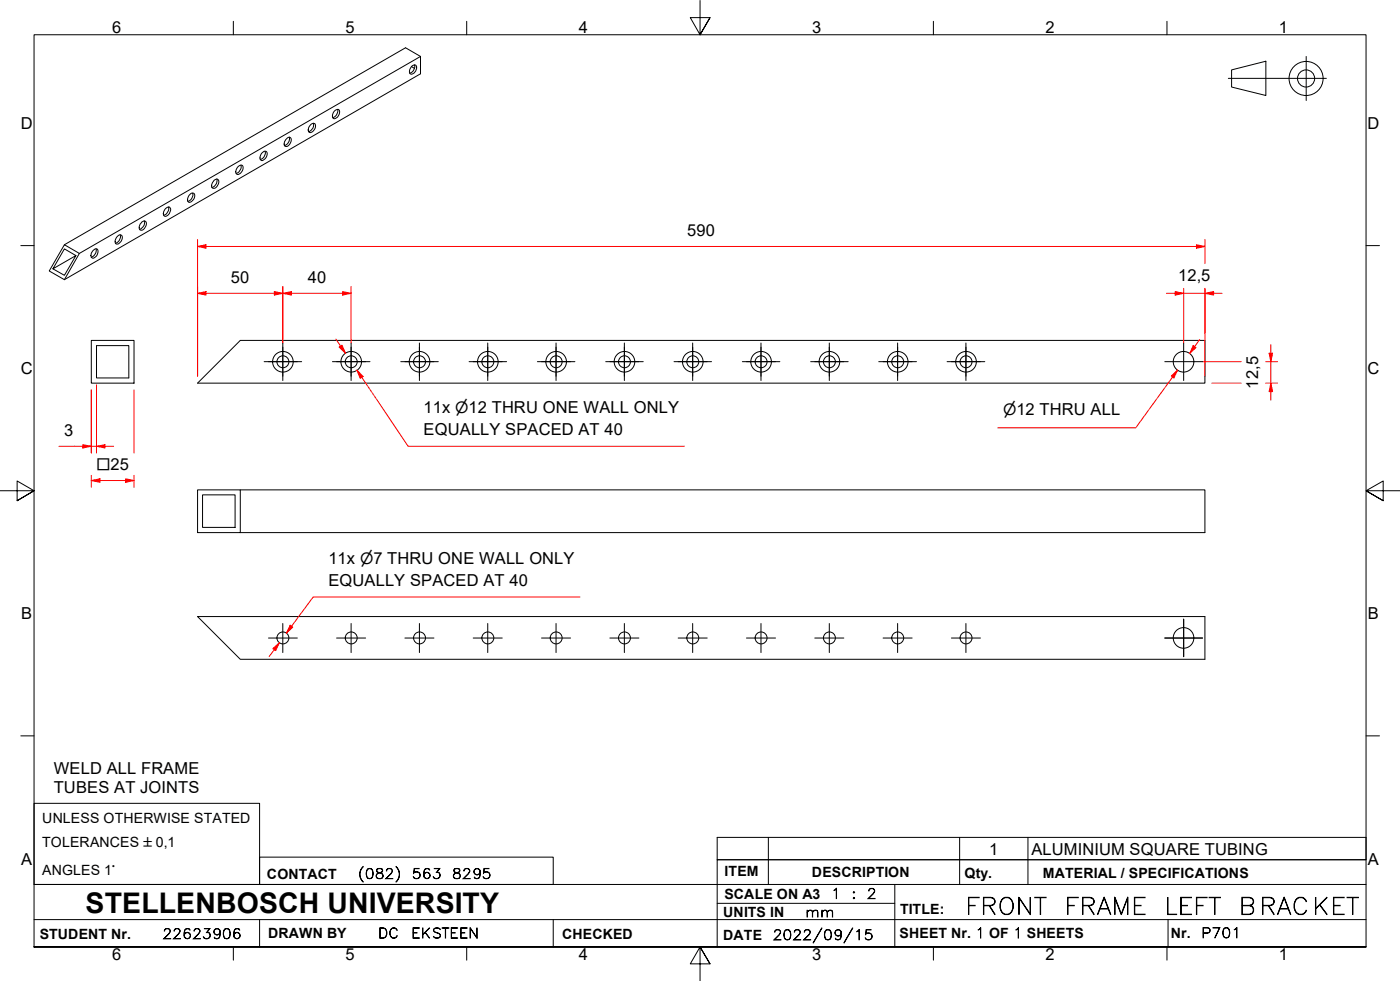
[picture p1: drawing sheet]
<svg xmlns="http://www.w3.org/2000/svg" width="410mm" height="287mm" viewBox="0 0 410 287" stroke-linecap="round" stroke-linejoin="round" font-family="sans-serif">
<!-- layer: Visible Edges(ISO) -->
<g fill="none" stroke="#000" stroke-width=".29">
<path d="M120.5 19.5a.85 .85 0 0 1 1.2-.4 .85 .85 0 0 1 .2 1.3 1.44 1.44 0 0 1-1.8 1.2l-.1-1.1zM120.5 19.5l.8 .5M121.3 19a2 2 0 0 1-1.3 2.4M123.1 16.5l-99.9 57.7M91 36.5a.8 .8 0 0 1 1.1-.3 .8 .8 0 0 1 .2 1.2 1.4 1.4 0 0 1-1.9 1.2v-1.2zM91.8 36.1a1.92 1.92 0 0 1-1.4 2.4M97.8 32.7l.2-.3a.79 .79 0 0 1 1.2-.3 .79 .79 0 0 1 .2 1.1 1.67 1.67 0 0 1-1.8 1.5l-.3-1zM98.8 32a2 2 0 0 1-1.4 2.4M55.9 56.7a.77 .77 0 0 1 1 0 .77 .77 0 0 1 .1 1 1.62 1.62 0 0 1-1.8 1.4 1.76 1.76 0 0 1 .7-2.4zM56.4 56.5a2 2 0 0 1-1.4 2.4M62.7 52.8a.8 .8 0 0 1 1.1-.3 .8 .8 0 0 1 .2 1.2 1.41 1.41 0 0 1-1.9 1.2l-.1-.8zM63.5 52.4a2.14 2.14 0 0 1-1.5 2.5"/>
<path d="M69.8 48.7a.81 .81 0 0 1 1.2-.3 .81 .81 0 0 1 .1 1.2 1.4 1.4 0 0 1-1.9 1.2v-1.1zM70.5 48.3a2.15 2.15 0 0 1-1.3 2.5M76.6 44.9a.84 .84 0 0 1 .9-.6 .84 .84 0 0 1 .7 .9 2.01 2.01 0 0 1-1.6 1.8 1.39 1.39 0 0 1 0-2.1zM77.6 44.3a2 2 0 0 1-1.4 2.4M83.9 40.6a.76 .76 0 0 1 1.1-.3 .76 .76 0 0 1 .2 1.1 1.41 1.41 0 0 1-1.9 1.3v-1.2zM84.7 40.1a2.14 2.14 0 0 1-1.5 2.5M18.9 71.6l4.3 2.6-4.3 7.7-4.5-2.6zM18.9 71.6l99.8-57.6 4.4 2.5v5.1l-104.2 60.3M22.2 74.8l-3.3-2-3.4 5.9 3.4 1.9 3.3-5.8-6.7 3.9M27.1 73.5l.3-.3a.77 .77 0 0 1 1.1-.3 .77 .77 0 0 1 .1 1.2 1.53 1.53 0 0 1-1.7 1.4l-.3-.7zM28.1 72.8a2.15 2.15 0 0 1-1.4 2.5M34.4 69.2a.79 .79 0 0 1 1.1-.4 .79 .79 0 0 1 .3 1.2 1.45 1.45 0 0 1-2 1.3l-.1-.9z"/>
<path d="M35.2 68.7a2.03 2.03 0 0 1-1.4 2.5M41.5 65a.8 .8 0 0 1 1.1-.2 .8 .8 0 0 1 .2 1.1 1.33 1.33 0 0 1-1.9 1.2l-.1-.8zM42.2 64.7a1.92 1.92 0 0 1-1.4 2.4M48.3 61.2a.84 .84 0 0 1 1-.6 .84 .84 0 0 1 .7 .9 1.83 1.83 0 0 1-1.9 1.8l-.3-.7zM49.3 60.6a2.15 2.15 0 0 1-1.4 2.4M26.7 99.6h12.5v12.6h-12.5zM28.3 101.2h9.4v9.4h-9.4zM57.8 112.2l12.6-12.6h282.4v12.6zM57.8 143.4h12.6v12.5h-12.6zM59.3 144.9h9.5v9.5h-9.5zM70.4 143.4h282.4v12.5h-282.4M57.8 180.5h295v12.5h-282.4z"/>
<circle cx="82.8" cy="105.9" r="1.75"/>
<circle cx="82.8" cy="105.9" r="3"/>
<circle cx="102.8" cy="105.9" r="1.75"/>
<circle cx="102.8" cy="105.9" r="3"/>
<circle cx="122.8" cy="105.9" r="1.75"/>
<circle cx="122.8" cy="105.9" r="3"/>
<circle cx="142.8" cy="105.9" r="1.75"/>
<circle cx="142.8" cy="105.9" r="3"/>
<circle cx="162.8" cy="105.9" r="1.75"/>
<circle cx="162.8" cy="105.9" r="3"/>
<circle cx="182.8" cy="105.9" r="1.75"/>
<circle cx="182.8" cy="105.9" r="3"/>
<circle cx="202.9" cy="105.9" r="1.75"/>
<circle cx="202.9" cy="105.9" r="3"/>
<circle cx="222.9" cy="105.9" r="1.75"/>
<circle cx="222.9" cy="105.9" r="3"/>
<circle cx="242.9" cy="105.9" r="1.75"/>
<circle cx="242.9" cy="105.9" r="3"/>
<circle cx="262.9" cy="105.9" r="1.75"/>
<circle cx="262.9" cy="105.9" r="3"/>
<circle cx="282.9" cy="105.9" r="1.75"/>
<circle cx="282.9" cy="105.9" r="3"/>
<circle cx="346.6" cy="105.9" r="3"/>
<circle cx="82.8" cy="186.7" r="1.75"/>
<circle cx="102.8" cy="186.7" r="1.75"/>
<circle cx="122.8" cy="186.7" r="1.75"/>
<circle cx="142.8" cy="186.7" r="1.75"/>
<circle cx="162.8" cy="186.7" r="1.75"/>
<circle cx="182.8" cy="186.7" r="1.75"/>
<circle cx="202.9" cy="186.7" r="1.75"/>
<circle cx="222.9" cy="186.7" r="1.75"/>
<circle cx="242.9" cy="186.7" r="1.75"/>
<circle cx="262.9" cy="186.7" r="1.75"/>
<circle cx="282.9" cy="186.7" r="1.75"/>
<circle cx="346.6" cy="186.7" r="3"/>
</g>
<!-- layer: Symbols(ISO) -->
<path d="M210 245.1h190v6.6h-190zM225 245.1v6.6M281 245.1v6.6M301 245.1v6.6" fill="none" stroke="#000" stroke-width=".29"/>
<!-- layer: Border_0 -->
<g fill="none" stroke="#000" stroke-width=".29">
<path d="M68.3 6.2v4M136.7 6.2v4M205 .1v10.1l-2.9-5h5.8l-2.9 5 2.9-5M273.3 6.2v4M341.7 6.2v4M6.1 71.9h3.9M400 71.9h3.9M0 143.7h10l-5-2.9v5.8l5-2.9-5 2.9M410 143.7h-10l5-2.9v5.8l-5-2.9 5 2.9M6.1 215.4h3.9M400 215.4h3.9M10 277.2v-267h390v267h-390h390"/>
<path d="M68.3 277.2v3.9M136.7 277.2v3.9M273.3 277.2v3.9M341.7 277.2v3.9M207.9 282.1l-2.9-4.9 2.9 4.9h-5.8l2.9-4.9v10"/>
</g>
<!-- layer: Sketch Geometry(ISO) -->
<g fill="none" stroke="#000" stroke-width=".29">
<path d="M382.5 16.5v12.9M359.7 22.9h28.7M360.6 20.5l10-2.6v10.1l-10-2.5zM10 235.2h66v23.7h-66zM10 258.9h390M76 250.9h86v8h-86zM225 251.7v7.2M262 258.9v18.3M281 251.7v7.2M301 251.7v7.2M400 251.7h-190v25.5M10 277.2h390"/>
<path d="M10 269.2h390M76 269.2v8M162 269.2v8M210 264.4h52M342 269.2v8"/>
<circle cx="382.4" cy="23" r="5"/>
<circle cx="382.4" cy="23" r="2.51"/>
</g>
<!-- layer: Dimensions(ISO) -->
<path d="M57.8 85.9h2.5" fill="none" stroke="#f00" stroke-width=".29"/>
<path d="M57.8 85.9l2.5-.5v1z" fill-rule="evenodd" fill="#f00"/>
<path d="M57.8 85.9l2.5-.5v1zM80.3 85.9h2.5" fill="none" stroke="#f00" stroke-width=".29"/>
<path d="M80.3 85.4l2.5 .5-2.5 .5z" fill-rule="evenodd" fill="#f00"/>
<path d="M57.8 83.9v26.2M60.3 85.9h20M80.3 85.4l2.5 .5-2.5 .5zM82.8 83.9v16.5M100.3 85.9h2.5" fill="none" stroke="#f00" stroke-width=".29"/>
<path d="M100.3 85.4l2.5 .5-2.5 .5z" fill-rule="evenodd" fill="#f00"/>
<path d="M82.8 85.9h2.5M100.3 85.4l2.5 .5-2.5 .5z" fill="none" stroke="#f00" stroke-width=".29"/>
<path d="M82.8 85.9l2.5-.5v1z" fill-rule="evenodd" fill="#f00"/>
<path d="M57.8 72.2h2.5M82.8 85.9l2.5-.5v1zM82.8 83.9v16.5M85.3 85.9h15M102.8 83.9v16.5" fill="none" stroke="#f00" stroke-width=".29"/>
<path d="M57.8 72.2l2.5-.6v1.1z" fill-rule="evenodd" fill="#f00"/>
<path d="M57.8 72.2l2.5-.6v1.1zM350.3 72.2h2.5" fill="none" stroke="#f00" stroke-width=".29"/>
<path d="M350.3 71.6l2.5 .6-2.5 .5z" fill-rule="evenodd" fill="#f00"/>
<path d="M57.8 70.1v40M60.3 72.2h290M350.3 71.6l2.5 .6-2.5 .5zM352.8 70.1v7.1M352.8 84.4v25.7M352.8 85.9h2.5" fill="none" stroke="#f00" stroke-width=".29"/>
<path d="M352.8 85.9l2.5-.5v1z" fill-rule="evenodd" fill="#f00"/>
<path d="M344.1 85.9h2.5M352.8 85.9l2.5-.5v1z" fill="none" stroke="#f00" stroke-width=".29"/>
<path d="M344.1 85.4l2.5 .5-2.5 .5z" fill-rule="evenodd" fill="#f00"/>
<path d="M341.6 85.9h2.5M344.1 85.4l2.5 .5-2.5 .5zM346.6 85.9h6.2M346.6 84.4v16M352.8 84.4v13.2M355.3 85.9h2.5M372.1 103.4v2.5" fill="none" stroke="#f00" stroke-width=".29"/>
<path d="M371.6 103.4h1l-.5 2.5z" fill-rule="evenodd" fill="#f00"/>
<path d="M371.6 103.4h1l-.5 2.5zM372.1 112.2v2.4" fill="none" stroke="#f00" stroke-width=".29"/>
<path d="M372.1 112.2l.5 2.4h-1z" fill-rule="evenodd" fill="#f00"/>
<path d="M352.1 105.9h11.3M354.8 112.2h8.6M370.6 112.2h3.5M370.6 105.9h3.5M372.1 112.2l.5 2.4h-1zM372.1 100.9v2.5M372.1 105.9v6.3M372.1 114.6v2.5M24.3 130.6h2.4" fill="none" stroke="#f00" stroke-width=".29"/>
<!-- layer: Center Mark(ISO) -->
<g fill="none" stroke="#000" stroke-width=".29">
<path d="M77.3 105.9h11M78.6 105.9h8.5M82.8 100.4v11M82.8 101.6v8.5M97.3 105.9h11M98.6 105.9h8.5M102.8 100.4v11M102.8 101.6v8.5M117.3 105.9h11M118.6 105.9h8.5M122.8 100.4v11M122.8 101.6v8.5"/>
<path d="M137.4 105.9h10.9M138.6 105.9h8.5M142.8 100.4v11M142.8 101.6v8.5M157.4 105.9h10.9M158.6 105.9h8.5M162.8 100.4v11M162.8 101.6v8.5M177.4 105.9h10.9M178.6 105.9h8.5M182.8 100.4v11M182.8 101.6v8.5"/>
<path d="M197.4 105.9h10.9M198.6 105.9h8.5M202.8 100.4v11M202.8 101.6v8.5M217.4 105.9h10.9M218.6 105.9h8.5M222.8 100.4v11M222.8 101.6v8.5M237.4 105.9h10.9M238.6 105.9h8.5M242.8 100.4v11M242.8 101.6v8.5"/>
<path d="M257.3 105.9h11.1M258.6 105.9h8.5M262.8 100.4v11M262.8 101.6v8.5M277.3 105.9h11.1M278.6 105.9h8.5M282.8 100.4v11M282.8 101.6v8.5M341.1 105.9h11M346.6 100.4v11M78.6 186.8h8.5M82.8 182.5v8.5"/>
<path d="M98.6 186.8h8.5M102.8 182.5v8.5M118.6 186.8h8.5M122.8 182.5v8.5M138.6 186.8h8.5M142.8 182.5v8.5M158.6 186.8h8.5M162.8 182.5v8.5M178.6 186.8h8.5M182.8 182.5v8.5M198.6 186.8h8.5M202.8 182.5v8.5"/>
<path d="M218.6 186.8h8.5M222.8 182.5v8.5M238.6 186.8h8.5M242.8 182.5v8.5M258.6 186.8h8.5M262.8 182.5v8.5M278.6 186.8h8.5M282.8 182.5v8.5M341.1 186.8h11M346.6 181.2v11"/>
</g>
<!-- layer: Dimensions(ISO) -->
<path d="M24.3 130.2l2.4 .4-2.4 .5z" fill-rule="evenodd" fill="#f00"/>
<path d="M24.3 130.2l2.4 .4-2.4 .5zM28.3 130.6h2.4" fill="none" stroke="#f00" stroke-width=".29"/>
<path d="M28.3 130.6l2.4-.4v.9z" fill-rule="evenodd" fill="#f00"/>
<path d="M26.7 114.1v18.5M28.3 112.7v19.9M17.3 130.6h7M26.7 130.6h1.6M28.3 130.6l2.4-.4v.9zM30.7 130.6h2.6M26.7 140.7h2.6" fill="none" stroke="#f00" stroke-width=".29"/>
<path d="M26.7 140.7l2.6-.5v1z" fill-rule="evenodd" fill="#f00"/>
<path d="M26.7 140.7l2.6-.5v1zM36.8 140.7h2.4" fill="none" stroke="#f00" stroke-width=".29"/>
<path d="M36.8 140.2l2.4 .5-2.4 .5z" fill-rule="evenodd" fill="#f00"/>
<path d="M26.7 114.1v18.5M39.2 114.1v18.5M104.5 108.3l1.4 2.1M26.7 139.1v3.5M39.2 139.1v3.5M29.3 140.7h7.5M36.8 140.2l2.4 .5-2.4 .5z" fill="none" stroke="#f00" stroke-width=".29"/>
<path d="M104.5 108.3l1.8 1.9-.8 .6z" fill-rule="evenodd" fill="#f00"/>
<path d="M99.8 101.4l1.4 2M104.5 108.3l1.8 1.9-.8 .6z" fill="none" stroke="#f00" stroke-width=".29"/>
<path d="M99.3 101.6l.8-.6 1.1 2.4z" fill-rule="evenodd" fill="#f00"/>
<path d="M98.4 99.3l1.4 2.1M99.3 101.6l.8-.6 1.1 2.4zM104.5 108.3l15 22.3h80.9M85.3 183.3l-1.4 2" fill="none" stroke="#f00" stroke-width=".29"/>
<path d="M85 183l.7 .6-1.8 1.7z" fill-rule="evenodd" fill="#f00"/>
<path d="M81.8 188.2l-1.5 2M85 183l.7 .6-1.8 1.7z" fill="none" stroke="#f00" stroke-width=".29"/>
<path d="M79.9 189.9l1.9-1.7-1.1 2.3z" fill-rule="evenodd" fill="#f00"/>
<path d="M344.8 108.3l-1.5 2M169.8 174.8h-78.1l-7.8 10.5M79.9 189.9l1.9-1.7-1.1 2.3zM80.3 190.2l-1.5 2" fill="none" stroke="#f00" stroke-width=".29"/>
<path d="M343 110.1l1.8-1.8-1.1 2.3z" fill-rule="evenodd" fill="#f00"/>
<path d="M343 110.1l1.8-1.8-1.1 2.3zM349.8 101.4l-1.4 2.1" fill="none" stroke="#f00" stroke-width=".29"/>
<path d="M349.4 101.2l.8 .5-1.8 1.8z" fill-rule="evenodd" fill="#f00"/>
<path d="M351.3 99.4l-1.5 2M344.8 108.3l-12.3 16.9h-40.3M349.4 101.2l.8 .5-1.8 1.8z" fill="none" stroke="#f00" stroke-width=".29"/>
<text font-size="8.3" x="25.1" y="267.2">STELLENBOSCH UNIVERSITY</text>
<g font-size="6.7">
<text x="282.6" y="267.7">FRONT</text>
<text x="311.7" y="267.7">FRAME</text>
<text x="340.9" y="267.7">LEFT</text>
<text x="362.7" y="267.7">BRACKET</text>
</g>
<g font-size="4.8">
<text x="32.8" y="9.7">6</text>
<text x="101.2" y="9.7">5</text>
<text x="169.5" y="9.7">4</text>
<text x="237.8" y="9.7">3</text>
<text x="306.1" y="9.7">2</text>
<text x="374.5" y="9.7">1</text>
<text x="6.1" y="37.8">D</text>
<text x="400.4" y="37.8">D</text>
<text x="201.2" y="69.1">590</text>
<text x="67.6" y="82.8">50</text>
<text x="90.1" y="82.8">40</text>
<text x="344.9" y="82.2">12,5</text>
<text x="6.1" y="109.6">C</text>
<text x="368.4" y="113.7" transform="rotate(-90 368.4 113.7)">12,5</text>
<text x="400.4" y="109.6">C</text>
<text x="124" y="121">11x ⌀12 THRU ONE WALL ONLY</text>
<text x="18.8" y="127.6">3</text>
<text x="124" y="127.3">EQUALLY SPACED AT 40</text>
<text x="96.1" y="165.1">11x ⌀7 THRU ONE WALL ONLY</text>
<text x="96.1" y="171.5">EQUALLY SPACED AT 40</text>
<text x="6.2" y="181.3">B</text>
<text x="400.5" y="181.3">B</text>
<text x="15.7" y="226.7">WELD ALL FRAME</text>
<text x="15.7" y="232.2">TUBES AT JOINTS</text>
<text x="289.6" y="250.1">1</text>
<text x="302" y="250.2">ALUMINIUM SQUARE TUBING</text>
<text x="6.2" y="253.1">A</text>
<text x="400.5" y="253.1">A</text>
<text x="32.8" y="281.1">6</text>
<text x="101.2" y="281.1">5</text>
<text x="169.5" y="281.1">4</text>
<text x="237.8" y="281.1">3</text>
<text x="306.1" y="281.1">2</text>
<text x="374.5" y="281.1">1</text>
</g>
<g font-size="4.6">
<text x="293.7" y="121.4">⌀12 THRU ALL</text>
<text x="28.3" y="137.6">□25</text>
</g>
<g font-size="4.1">
<text x="12.4" y="240.9">UNLESS OTHERWISE STATED</text>
<text x="12.4" y="247.9">TOLERANCES ±0,1</text>
<text x="12.4" y="256">ANGLES 1°</text>
<text x="78.2" y="257.2">CONTACT</text>
<text x="212.2" y="256.5">ITEM</text>
<text x="237.7" y="256.7">DESCRIPTION</text>
<text x="282.4" y="256.9">Qty.</text>
<text x="305.4" y="256.9">MATERIAL / SPECIFICATIONS</text>
<text x="212.1" y="263">SCALE ON A3</text>
<text x="211.8" y="268.4">UNITS IN</text>
<text x="263.5" y="267.7">TITLE:</text>
<text x="11.6" y="274.8">STUDENT Nr.</text>
<text x="78.5" y="274.6">DRAWN BY</text>
<text x="164.6" y="274.8">CHECKED</text>
<text x="211.8" y="275.1">DATE</text>
<text x="263.4" y="274.6">SHEET Nr. 1 OF 1 SHEETS</text>
<text x="342.8" y="274.5">Nr.</text>
</g>
<g font-size="4">
<text x="104.8" y="257.2">(082)</text>
<text x="120.6" y="257.2">563</text>
<text x="132.3" y="257.2">8295</text>
<text x="243.3" y="263">1</text>
<text x="249.3" y="263">:</text>
<text x="253.8" y="263">2</text>
<text x="235.8" y="268.4">mm</text>
<text x="47.6" y="274.8">22623906</text>
<text x="110.7" y="274.6">DC</text>
<text x="120.4" y="274.6">EKSTEEN</text>
<text x="226.3" y="275.1">2022/09/15</text>
<text x="351.7" y="274.5">P701</text>
</g>
</svg>
